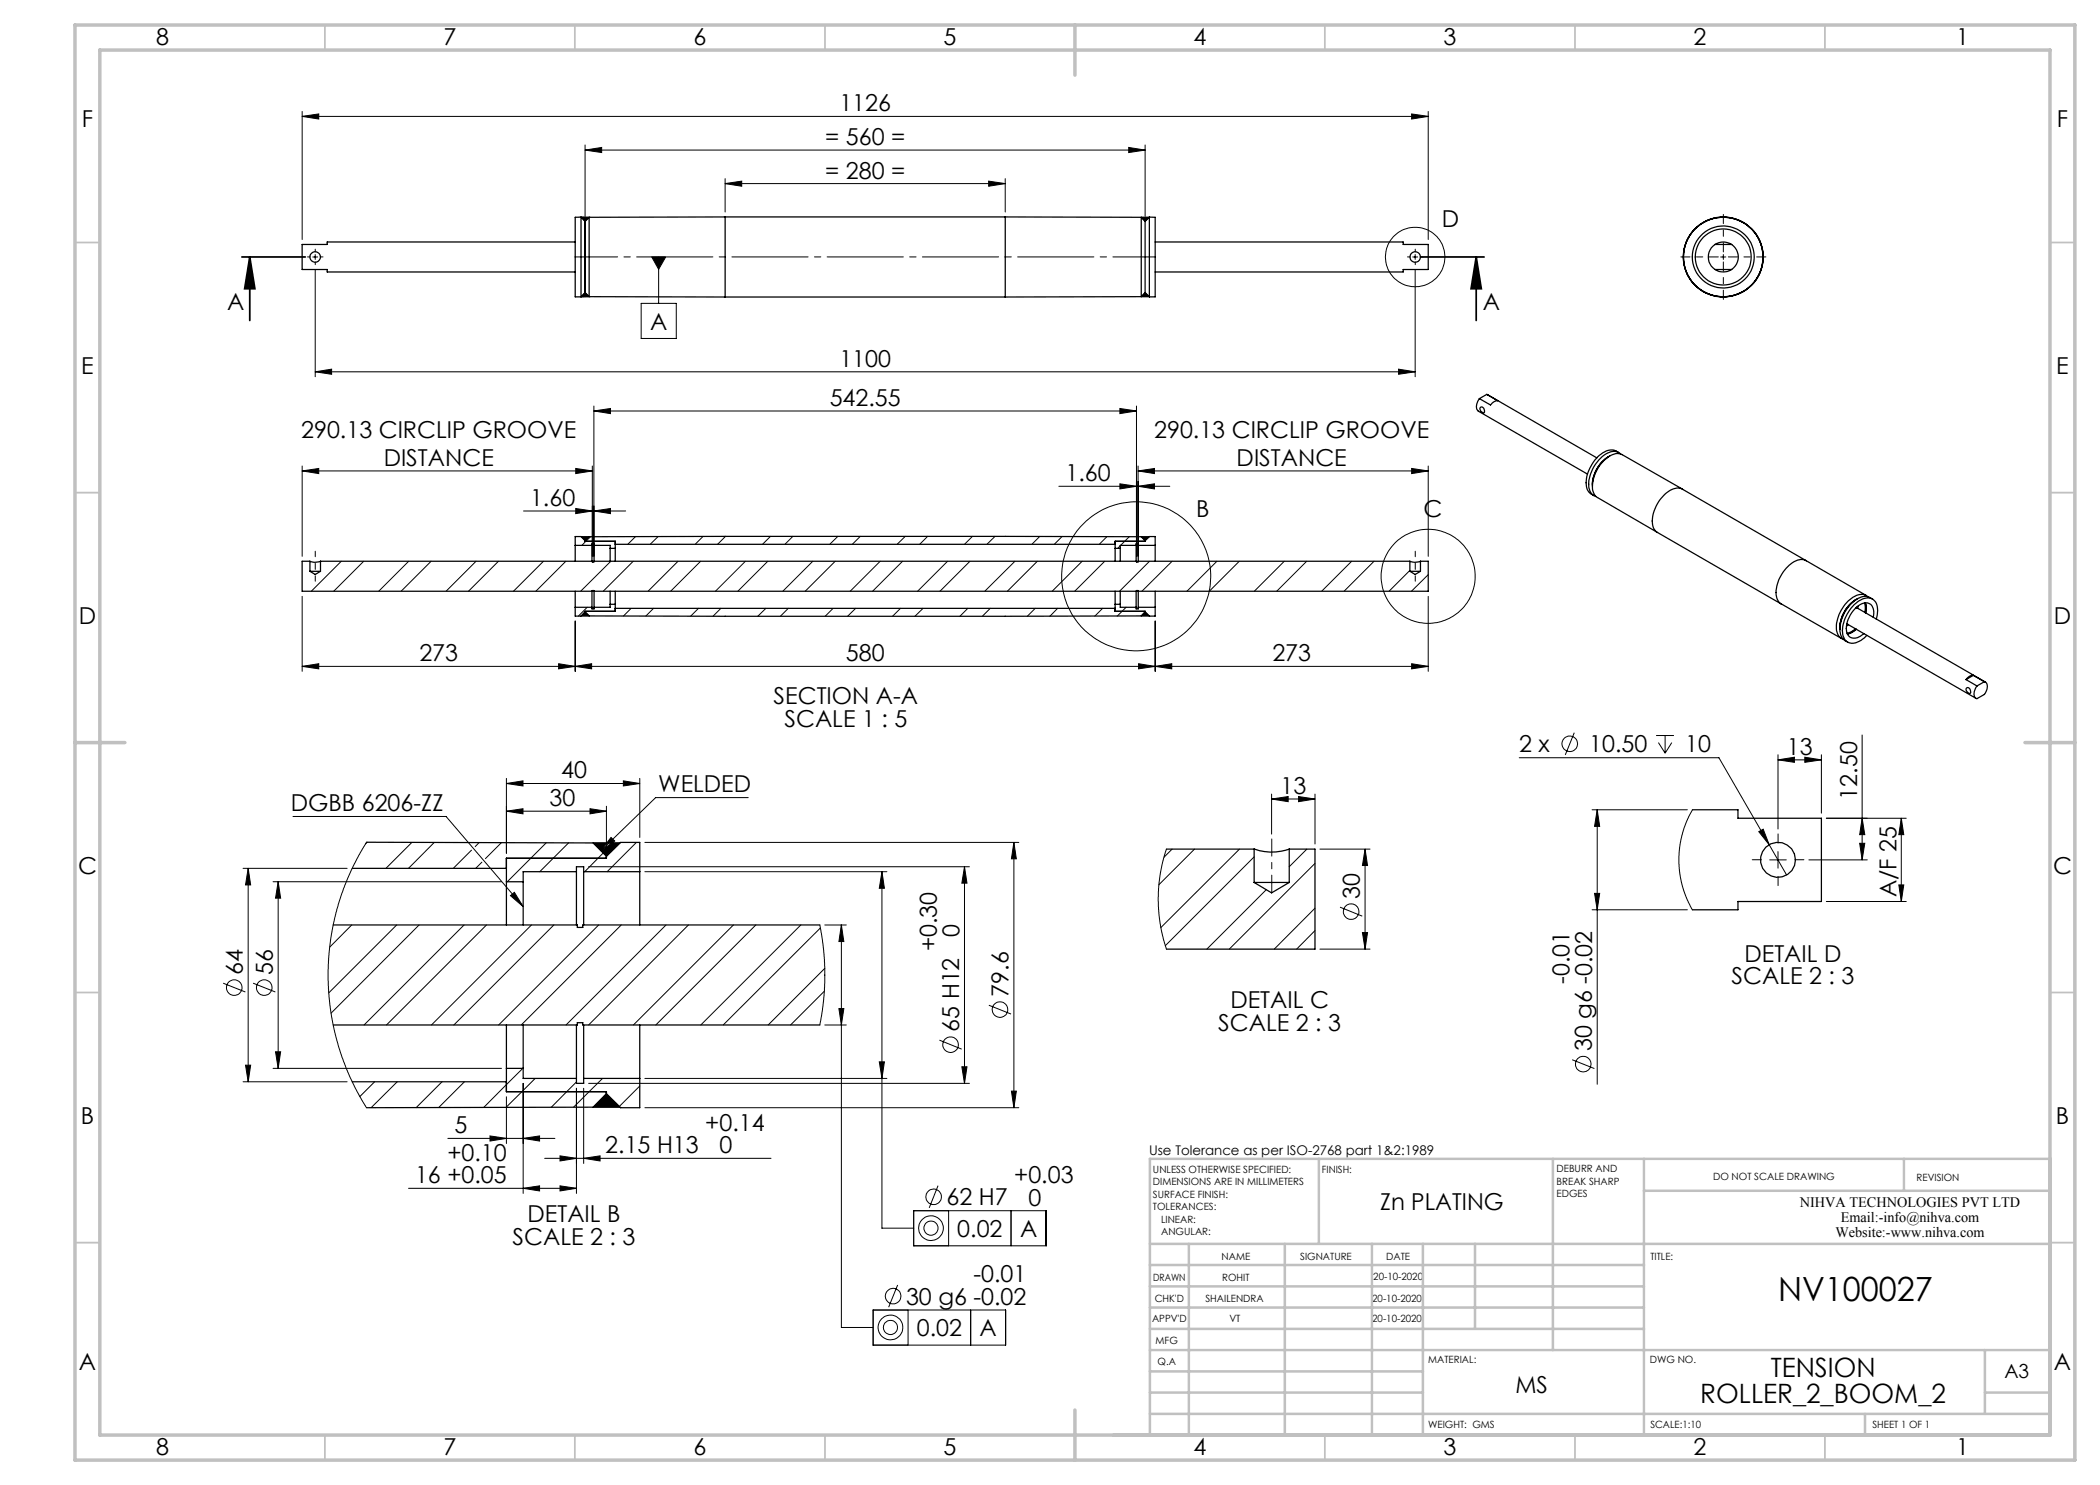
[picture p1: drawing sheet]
<svg xmlns="http://www.w3.org/2000/svg" width="420mm" height="297mm" viewBox="0 0 420 297" stroke-linecap="round" stroke-linejoin="round" font-family="sans-serif">
<g fill="none" stroke="#000" stroke-width=".2">
<path d="M60.4 23.3l3.3-.5v1zM60.4 22.3v25.6M60.4 23.3h225.2M117 30l3.3-.5v1zM117 29v14.3M117 30h112M145 36.7l3.3-.5v1zM145 35.7v6.7M145 36.7h56M197.7 36.2l3.3 .5-3.3 .5zM201 35.7v6.7M225.7 29.5l3.3 .5-3.3 .5z"/>
<path d="M229 29v14.3M282.3 22.8l3.3 .5-3.3 .5zM285.6 22.3v25.6M62.5 51.4h1M63 50.9v1M63 53.9v21.4M116.2 43.4l1.6 .1M116.2 43.4l1.6 .1-.8 .8zM117 58.5l.8 .8-1.6 .1zM117.8 59.3l-1.6 .1M130.4 51.4h2.7l-1.4 2.5zM131.7 51.4v9.3"/>
<path d="M228.2 43.5h1.6M228.2 59.3h1.6M228.2 43.5h1.6l-.8 .8zM229 58.5l.8 .8h-1.6zM282.5 51.4h1M283 50.9v1M283 53.9v21.4M344.1 51.4h1.1M344.7 50.9v1M63 74.4l3.3-.6v1.1zM63 74.4h220M128.2 60.7h7.1v7h-7.1z"/>
<path d="M279.7 73.8l3.3 .6-3.3 .5zM60.4 94.2l3.3-.5v1zM60.4 94.2h58.1M60.4 93.2v18.1M115.1 93.7l3.4 .5-3.4 .5zM118.5 93.2v18.1M118.8 82.2l3.3-.5v1zM118.8 81.2v30.1M118.8 82.2h108.5M211.8 97.3h22.2M224 81.7l3.3 .5-3.3 .5zM224 96.8l3.3 .5-3.3 .5z"/>
<path d="M227.3 81.2v30.1M227.6 94.2l3.3-.5v1zM227.6 97.3l3.3-.5v1zM227.6 93.2v18.1M227.6 94.2h58M282.3 93.7l3.3 .5-3.3 .5zM285.6 93.2v18.1M60.4 119.3v15M68.3 112.3l-6 5.9M72.7 112.3l-6 5.9M81.7 112.3l-6 5.9M86.2 112.3l-6 5.9"/>
<path d="M95.2 112.3l-6 5.9M99.7 112.3l-6 5.9M104.7 102.2h20.4M108.7 112.3l-6 5.9M113.2 112.3l-6 5.9M115.1 101.7l3.4 .5-3.4 .5zM116.2 107.3h1.6M116.2 107.3h1.6l-.8 .8zM118.1 107.3l-1.7 1.8M118.8 102.2l3.3-.5v1zM122.2 112.3l-6.1 5.9M126.6 112.3l-6 5.9"/>
<path d="M127.1 107.3l-1.5 1.6M131.6 107.3l-1.6 1.6M135.6 112.3l-6 5.9M140.1 112.3l-6 5.9M140.6 107.3l-1.6 1.6M145.1 107.3l-1.6 1.6M149.1 112.3l-6 5.9M153.6 112.3l-6 5.9M154.1 107.3l-1.6 1.6M158.6 107.3l-1.6 1.6M162.6 112.3l-6 5.9M167 112.3l-6 5.9"/>
<path d="M167.6 107.3l-1.7 1.6M172 107.3l-1.5 1.6M176 112.3l-6 5.9M180.5 112.3l-6 5.9M181 107.3l-1.6 1.6M185.5 107.3l-1.6 1.6M189.5 112.3l-6 5.9M194 112.3l-6 5.9M194.5 107.3l-1.6 1.6M199 107.3l-1.6 1.6M203 112.3l-6 5.9M207.5 112.3l-6 5.9"/>
<path d="M208 107.3l-1.6 1.6M212.4 107.3l-1.5 1.6M216.4 112.3l-6 5.9M220.9 112.3l-6 5.9M221.4 107.3l-1.5 1.6M224 109.2l-.5 .5M225.9 107.3l-1.8 1.8M228.2 107.3h1.6M228.2 107.3h1.6l-.8 .8zM229.9 112.3l-6 5.9M234.4 112.3l-6 5.9M243.4 112.3l-6 5.9"/>
<path d="M247.9 112.3l-6 5.9M256.9 112.3l-6 5.9M261.3 112.3l-6 5.9M270.3 112.3l-6 5.9M274.8 112.3l-6 5.9M282 114.1l-4.2 4.1M285.6 114.9l-3.3 3.3M285.6 119.3v15M60.4 133.3l3.3-.6v1.1zM60.4 133.3h225.2M111.7 132.7l3.3 .6-3.3 .5zM115 133.3l3.3-.6v1.1z"/>
<path d="M115 124.2v10.1M116.2 123.2h1.6M117 122.4l.8 .8h-1.6zM117.4 121.5l-1.7 1.7M126.2 121.7l-1.5 1.5M130.7 121.7l-1.5 1.5M139.7 121.7l-1.6 1.6M144.2 121.7l-1.6 1.6M153.2 121.7l-1.6 1.6M157.7 121.7l-1.6 1.6M166.6 121.7l-1.6 1.6M171.1 121.7l-1.6 1.6"/>
<path d="M180.1 121.7l-1.6 1.6M184.6 121.7l-1.6 1.6M193.6 121.7l-1.6 1.6M198 121.7l-1.5 1.6M207 121.7l-1.5 1.6M211.5 121.7l-1.5 1.6M220.5 121.7l-1.5 1.5M225.2 121.5l-1.8 1.7M227.7 132.7l3.3 .6-3.3 .5zM228.2 123.2h1.6M229 122.4l.8 .8h-1.6zM231 133.3l3.4-.6v1.1z"/>
<path d="M231 124.2v10.1M282.3 132.7l3.3 .6-3.3 .5zM101.3 156.7l3.3-.5v1zM101.3 155.7v15M101.3 156.7h26.7M124.7 156.2l3.3 .5-3.3 .5zM128 155.7v11.8M149.6 159.5h-18.5l-10.9 10.6M254.3 159.8l3.3-.5v1zM254.3 158.8v8M254.3 159.8h8.7M259.7 159.3l3.3 .5-3.3 .5z"/>
<path d="M263 158.8v10M303.8 151.5h40l13.5 23.5M314.9 146.5l-1.8 4.5M331.2 147.1h3.6M331.7 148.5l1.3 2.1M333 147.1v3.5M334.4 148.5l-1.4 2.1M355.6 152l3.3-.6v1.1zM355.6 151v14.8M355.6 152h8.7M361 151.4l3.3 .6-3.3 .5zM364.3 151v11.6"/>
<path d="M372.4 147v25M48.6 173.7h20.8M49.6 173.7v42.7M49.6 173.7l.5 3.3h-1zM54.6 176.4h45.7M55.6 176.4v37.3M55.6 176.4l.5 3.2h-1zM58.6 163.3h30.6l15.4 18M73.3 168.4l-1.5 2.7-1.5 2.9-1.5 3.6-1.2 3.4-.9 3.4-.6 3.3-.5 6.2 .1 3.2 .3 3.9 .5 3.5 .8 3.5 1.1 3.6 1.5 3.6 2 4 1.4 2.3M73.4 168.4l-.3 .4M82.4 168.5l-5.2 5.2M86.9 168.5l-5.2 5.2"/>
<path d="M94.3 170l-3.6 3.7M95.8 168.5l-.8 .8M96.4 172.4l-1.3 1.3M100.3 168.5l-3.2 3.2M101.3 162.2l3.3-.5v1.1zM101.3 162.2h20M102.1 179.1l.8-.6 1.7 2.8zM109.3 168.6l-7.8 7.8M113.7 168.6l-5.8 5.7M117.7 173.4h76.2M118 161.7l3.3 .5-3.3 .6zM118.6 168.6h5.4"/>
<path d="M118.6 168.6h5.4l-2.7 2.6zM120.6 170.6l-3.7 3.7M121.3 161.3v8.9M122.2 167.5l.7 .7-2.7 1.9zM127.3 168.5l-5.9 5.8M129 174.3h48.4M129 168.5h74.8M176.4 174.3l.5 3.4h-1zM176.4 174.3v71.3h6.3M192.9 173.4l.5 3.2h-1zM192.9 173.4v43.3M202.8 168.5l.5 3.3h-1z"/>
<path d="M202.8 168.5v53M233.3 169.8l-.6 1.9-.6 3-.5 4.7 .1 2.5 .3 2.6 .7 3.3 .6 2M234.4 169.8l-1.6 1.6M238.9 169.8l-7.1 7.1M247.9 169.8l-15.7 15.7M250.8 171.4l-17.7 17.7M253.3 177.9l-11.9 11.9M261.4 169.8l-3.6 3.6M263 172.7l-17.1 17.1M264 169.8h10M273 169.8v20M273 169.8l.5 3.3h-1z"/>
<path d="M318.4 162h19.1M318.9 178.7h1l-.5 3.3zM319.4 162l.5 3.3h-1zM319.4 162v54.8M338.5 162l-1 1.8-1 2.6-.5 2.6-.2 2.2 .1 2.9 .6 3.2 .9 2.6 1.1 2.1M351.8 166.3l.8-.5 1.2 3.1zM353.9 172h3.4M355.6 170.3v3.3M361.8 172h11.7M365.3 163.7h15.9M371.9 168.7h1.1l-.6 3.3zM372.4 163.7l.6 3.2h-1.1z"/>
<path d="M379.8 177h1l-.5 3.3zM380.3 163.7v16.6M380.3 163.7l.5 3.2h-1zM44.6 196.6l4.5 1.8M50.6 196.6l4.5 1.8M70.3 185l-4.4 4.4M79.3 185l-13.5 13.6M83.8 185l-17.6 17.6M92.8 185l-20 20M97.3 185l-20 20M106.3 185l-20 20M110.8 185l-20 20"/>
<path d="M119.7 185l-20 20M124.2 185l-20 20M133.2 185l-20 20M137.7 185l-20 20M146.7 185l-20 20M151.2 185l-20 20M160.2 185l-20 20M164 185l.6 3.9 .4 4.4-.2 5.8-.8 5.9M164.1 185.6l-19.5 19.4M164.9 198.3l-6.8 6.7M165 185h4.3M165 193.7l-11.4 11.3"/>
<path d="M168.3 185l.5 3.3h-1zM168.3 185v80.5h6.3M263 181.6l-8.2 8.2M263 186.1l-3.7 3.7M264 189.8h10M268 181.4l4.5 1.8M272.5 186.5h1l-.5 3.3zM318.4 182h19.1M365.3 180.3h15.9M48.6 216.4h20.8M49.1 213h1l-.5 3.4zM54.6 213.7h45.7"/>
<path d="M55.1 210.4h1l-.5 3.3zM74.9 216.4l-2.9 2.9M79.4 216.4l-5.2 5.1M88.4 216.4l-5.2 5.1M92.9 216.4l-5.2 5.1M101.3 219.4v9.3M104.6 213.7l-7.9 7.8M104.6 216.7v22M107 215.7l-5.8 5.8M115.3 217.7v21M115.3 216.4l-5.1 5.1M116.7 217.7v15"/>
<path d="M117.7 216.7h76.2M120.5 215.7l-5.8 5.7M121.3 218.8l2.7 2.6h-5.4zM128 217.2l-4.1 4.1M129 215.7h48.4M165 205h4.3M167.8 201.7h1l-.5 3.3zM175.9 212.4h1l-.5 3.3zM187.9 208l4.4 1.8M192.4 213.4h1l-.5 3.3zM197.8 201l4.4 1.8M202.3 218.2h1l-.5 3.3z"/>
<path d="M314.4 211.9l4.5 1.8M81.7 237.7h33.6M89.6 227.7h21.4M98 227.2l3.3 .5-3.3 .5zM104.6 227.7l3.3-.5v1zM104.6 237.7l3.3-.5v1zM108.9 231.7h45.3M112 231.2l3.3 .5-3.3 .5zM112 237.2l3.3 .5-3.3 .5zM116.7 231.7l3.3-.5v1zM118.6 221.4h5.4M129 221.5h74.8"/>
<path d="M187.6 237.1l-1.8 4.5M179.5 257l-1.8 4.4M182.7 242.1h26.5v7.1h-26.5zM189.7 242.1v7.1M202.2 242.1v7.1M174.6 262h26.5v7h-26.5zM181.6 262v7M194.1 262v7"/>
<circle cx="283" cy="51.4" r="5.9"/>
<circle cx="227.2" cy="115.3" r="14.9"/>
<circle cx="285.6" cy="115.3" r="9.4"/>
<circle cx="314" cy="148.8" r="1.55"/>
<circle cx="46.8" cy="197.5" r="1.55"/>
<circle cx="52.8" cy="197.5" r="1.55"/>
<circle cx="270.2" cy="182.3" r="1.55"/>
<circle cx="190.1" cy="209" r="1.56"/>
<circle cx="200" cy="201.9" r="1.56"/>
<circle cx="316.6" cy="212.8" r="1.55"/>
<circle cx="186.7" cy="239.4" r="1.56"/>
<circle cx="178.6" cy="259.2" r="1.56"/>
<circle cx="186.2" cy="245.6" r="1.42"/>
<circle cx="186.2" cy="245.6" r="2.47"/>
<circle cx="178.1" cy="265.5" r="1.41"/>
<circle cx="178.1" cy="265.5" r="2.47"/>
</g>
<path d="M48.4 51.4h12.7M50 51.4l1 6.3h-2.1zM50 51.4v12.7M284.1 51.4h12.7M295.2 51.4l1.1 6.3h-2.1zM295.2 51.4v12.7" fill="none" stroke="#000" stroke-width=".35"/>
<path d="M115 51.4h116" fill="none" stroke="#000" stroke-width=".2" stroke-dasharray="15.2 1.3 1.3 1.3" stroke-dashoffset="6.8"/>
<path d="M62 51.4h-.5M63 50.4v-.6M63 52.4v.5M64 51.4h.6M282 51.4h-.5M283 50.4v-.6M283 52.4v.5M284 51.4h.6M352.3 171.9h-1.9M355.6 168.6v-1.8M355.6 175.3v1.8M358.9 171.9h1.9" fill="none" stroke="#000" stroke-width=".2" stroke-dasharray="15.2 1.3 1.3 1.3"/>
<path d="M63 110.2v6M283 110.2v6" fill="none" stroke="#000" stroke-width=".2" stroke-dasharray="15.2 1.3 1.3 1.3" stroke-dashoffset="14.1"/>
<path d="M254.4 167.8v10.7" fill="none" stroke="#000" stroke-width=".2" stroke-dasharray="15.2 1.3 1.3 1.3" stroke-dashoffset="11.8"/>
<path d="M343.7 51.4h-7.5M344.7 50.4v-7.5M344.7 52.4v7.5M345.7 51.4h7.5" fill="none" stroke="#000" stroke-width=".2" stroke-dasharray="15.2 1.3 1.3 1.3" stroke-dashoffset="13.4"/>
<g fill="none" stroke="#c0c0c0" stroke-width=".35">
<path d="M65 5v5M115 5v5M165 5v5M265 5v5M315 5v5M365 5v5M15 48.5h5M410 48.5h5M15 98.5h5M410 98.5h5M15 198.5h5M410 198.5h5"/>
<path d="M15 248.5h5M410 248.5h5M65 287v5M115 287v5M165 287v5M265 287v5M315 287v5M365 287v5"/>
</g>
<g fill="none" stroke="#c0c0c0" stroke-width=".5">
<path d="M263.8 231.8v17M310.6 231.8v38.2M328.8 231.8v55.2M328.8 238.2h81.2M380.8 231.8v6.4M410 231.8h-180v55.2M230 248.8h180M230 257.3h98.8M230 253h98.8M237.8 248.8v38.2M257 248.8v38.2M274.4 248.8v38.2"/>
<path d="M284.6 248.8v38.2M295 248.8v17M230 265.8h98.8M230 261.5h98.8M230 278.5h54.6M230 274.3h54.6M230 270h180M397 278.5h13M397 270v12.8M230 282.8h180M373 282.8v4.2"/>
</g>
<path d="M15 5h400v287h-400zM20 10h390v277h-390zM215 5v10M15 148.5h10M405 148.5h10M215 282v10" fill="none" stroke="#c0c0c0" stroke-width=".7"/>
<g fill="#000">
<path d="M60.4 23.3l3.3-.5v1zM282.3 22.8l3.3 .5-3.3 .5zM63 74.4l3.3-.6v1.1zM279.7 73.8l3.3 .6-3.3 .5zM60.4 94.2l3.3-.5v1zM115.1 93.7l3.4 .5-3.4 .5zM176.4 174.3l.5 3.4h-1zM175.9 212.4h1l-.5 3.3zM168.3 185l.5 3.3h-1zM167.8 201.7h1l-.5 3.3zM98 227.2l3.3 .5-3.3 .5zM104.6 227.7l3.3-.5v1zM104.6 237.7l3.3-.5v1zM112 237.2l3.3 .5-3.3 .5zM101.3 162.2l3.3-.5v1.1zM118 161.7l3.3 .5-3.3 .6zM254.3 159.8l3.3-.5v1zM259.7 159.3l3.3 .5-3.3 .5zM355.6 152l3.3-.6v1.1zM361 151.4l3.3 .6-3.3 .5zM351.8 166.3l2 2.6-1.2-3.1z"/>
<path d="M225.7 29.5l3.3 .5-3.3 .5zM117 30l3.3-.5v1zM197.7 36.2l3.3 .5-3.3 .5zM145 36.7l3.3-.5v1zM118.8 102.2l3.3-.5v1zM115.1 101.7l3.4 .5-3.4 .5zM224 81.7l3.3 .5-3.3 .5zM118.8 82.2l3.3-.5v1zM282.3 93.7l3.3 .5-3.3 .5zM227.6 94.2l3.3-.5v1zM227.6 97.3l3.3-.5v1zM224 96.8l3.3 .5-3.3 .5z"/>
<path d="M130.4 51.4l1.3 2.5 1.4-2.5zM116.2 43.4l.8 .9 .8-.8zM117 58.5l.8 .8-1.6 .1zM228.2 43.5l.8 .8 .8-.8zM229 58.5l.8 .8h-1.6zM116.2 107.3l.8 .8 .8-.8zM117 122.4l.8 .8h-1.6zM228.2 107.3l.8 .8 .8-.8zM229 122.4l.8 .8h-1.6zM102.1 179.1l.8-.6 1.7 2.8zM122.2 167.5l.7 .7-2.7 1.9zM118.6 168.6l2.7 2.6 2.7-2.6zM121.3 218.8l2.7 2.6h-5.4z"/>
<path d="M295.2 51.4l1.1 6.3h-2.1zM50 51.4l1 6.3h-2.1z"/>
<path d="M60.4 133.3l3.3-.6v1.1zM111.7 132.7l3.3 .6-3.3 .5zM115 133.3l3.3-.6v1.1zM227.7 132.7l3.3 .6-3.3 .5zM231 133.3l3.4-.6v1.1zM282.3 132.7l3.3 .6-3.3 .5zM101.3 156.7l3.3-.5v1zM124.7 156.2l3.3 .5-3.3 .5z"/>
<path d="M55.6 176.4l.5 3.2h-1zM55.1 210.4h1l-.5 3.3zM49.6 173.7l.5 3.3h-1zM49.1 213h1l-.5 3.4zM380.3 163.7l.5 3.2h-1zM379.8 177h1l-.5 3.3zM319.4 162l.5 3.3h-1zM318.9 178.7h1l-.5 3.3z"/>
<path d="M202.8 168.5l.5 3.3h-1zM202.3 218.2h1l-.5 3.3z"/>
<path d="M371.9 168.7h1.1l-.6 3.3zM372.4 163.7l.6 3.2h-1.1z"/>
<path d="M272.5 186.5h1l-.5 3.3zM273 169.8l.5 3.3h-1z"/>
<path d="M192.4 213.4h1l-.5 3.3zM192.9 173.4l.5 3.2h-1z"/>
<path d="M116.7 231.7l3.3-.5v1zM112 231.2l3.3 .5-3.3 .5z"/>
</g>
<g fill="none" stroke="#000" stroke-width=".25">
<path d="M115 48.4h-49.6v.5h-5v5h5v.5h49.6M116.2 43.4v16M116.2 43.4l-1.2 .1v15.9h1.2M116.2 43.4l.8 .9M117 44.3v14.2M117 58.5l-.8 .9M117 58.5l.8 .8M117.8 43.5v15.8M117.8 59.3l27.2 .1M117.8 43.5l-.8 .8M145 43.4v16M145 59.4h56"/>
<path d="M201 43.4v16M201 43.4l27.2 .1M201 43.4l-83.2 .1M228.2 43.5v15.8M228.2 59.3l-27.2 .1M228.2 43.5l.8 .8M229 44.3v14.2M229 58.5l.9 .9M229 58.5l-.8 .8M229.9 43.4v16M229.9 43.4l1.1 .1v15.9h-1.1M229.9 43.4l-.9 .9"/>
<path d="M231 48.4h49.6v.5h5v5h-5v.5h-49.6M343 48.9a3 3 0 0 0 0 5M343 53.9a3 3 0 0 0 3.3 0M343 48.9a3 3 0 0 1 3.3 0M343 53.9h3.3M343 48.9h3.3M346.3 48.9a3 3 0 0 1 0 5M295.9 79.7a1.97 1.97 0 0 0-.2 2.5l21.8 12.6M297.4 78.9l2.1 1.2a1.78 1.78 0 0 0-1.4 .9l-2.2-1.3M297.4 78.9l22 12.7M297.4 78.9l-1.5 .8M296.2 81.4a.75 .75 0 0 1 .6 1.2 .76 .76 0 0 1-.6-1.2z"/>
<path d="M318.5 96.8v.4M321.6 91.4a7.1 7.1 0 0 0-3.1 5.4M321.9 91.2l-.3 .2M323.7 90.5a2.89 2.89 0 0 0-3.8 .5 7 7 0 0 0-2.4 6.9l.5 .7 .8 .5M324.1 90.8a2.11 2.11 0 0 0-2.7-.1 7.5 7.5 0 0 0-3.6 6.9 2.19 2.19 0 0 0 1.4 1.7M336.5 97.8l-12.1-6.9a3.3 3.3 0 0 0-3.6 1.2 7.2 7.2 0 0 0-2.2 6.2l.4 .8 .4 .4 12.1 7M62 112.3a2.73 2.73 0 0 0 2.1 0M62 114.3h2.1M62 112.3h-1.6v5.9h58.1v-.1h.3v.1M62 112.3v2M62 114.3l1 .6 1.1-.6M64.1 112.3h54.4v.1h.3v-.1"/>
<path d="M64.1 112.3v2M115 109.1v3.2M115 118.2v3.3M115 109.1h3.4M117 108.1l-.8-.8h-1.2v1.8M117 108.1v.2h6v1.4M117 108.1l.8-.8h83.2h27.2l.8 .8M118.4 109.1v3.2M118.4 118.2v3.3M118.4 109.1v-.3h.4v.3M118.8 112.3h108.5v.1h.3v-.1h54.4M118.8 109.1v3.2"/>
<path d="M118.8 118.2v3.3M118.8 109.1h3.2v.6M122 109.7v2.6M122 118.2v2.7M122 109.7h1M123 109.7v2.6M123 118.2v2.7M123 108.9h100M223 109.7v2.6M223 118.2v2.7M223 109.7h1M224 109.7v2.6"/>
<path d="M224 118.2v2.7M227.2 109.1v3.2M227.2 118.2v3.3M227.2 109.1v-.3h.4v.3M227.2 109.1h-3.2v.6M227.6 109.1v3.2M227.6 118.2v3.3M227.6 109.1h3.4M229 108.1l.9-.8h1.1v1.8M229 108.1v.2h-6v1.4M231 109.1v3.2M231 118.2v3.3"/>
<path d="M282 112.3a2.74 2.74 0 0 0 2.1 0M282 114.3h2.1M282 112.3v2M282 114.3l1 .6 1.1-.6M284.1 112.3h1.5v5.9h-58v-.1h-.3v.1h-108.5M284.1 112.3v2M331.5 106.5a3 3 0 0 1-.9-3.5 7.5 7.5 0 0 1 4.2-5.2l.9-.2 .8 .2 36.7 21.3M331.5 106.5l24.7 14.3M361.2 112.1a3 3 0 0 0-3.3 .9 7.1 7.1 0 0 0-2.5 6.6l.3 .8 .6 .4M371.2 119.9a6.9 6.9 0 0 0-3.2 6M371.5 119.7a7 7 0 0 0-3.5 5.7M373.6 119.3a2.49 2.49 0 0 0-3.3 .4 7.1 7.1 0 0 0-2.9 6.8l.4 .8 .9 .5"/>
<path d="M374.5 119.8a2.85 2.85 0 0 0-3.8 .6 7.7 7.7 0 0 0-2.7 5.4M115 121.5v1.7h1.2l.8-.8M115 121.5h3.4M117 122.4l.8 .8 27.2 .1 83.2-.1 .8-.8M118.4 121.5v.3h.4v-.3M122 120.9v.6h-3.2M122 120.9h1M123 120.9v1.4h-6v.1M123 121.7h100M223 120.9h1M223 120.9v1.4h6v.1M224 120.9v.6h3.2"/>
<path d="M227.2 121.5v.3h.4v-.3M227.6 121.5h3.4M231 121.5v1.7h-1.1l-.9-.8M356.3 120.8l12 6.9M368 125.8a2.41 2.41 0 0 0 1.5 2.6M369.4 124.7l25.8 15M369.4 124.8h.1M369.5 124.8l-.1 .1M369.7 124.9l-.4 .3M371.1 125.8l-1 .6-.7 .2M371.2 125.8l-1.5 .9M371.3 125.9l-1 .6-.8 .3"/>
<path d="M371.3 121.5h.1M371.3 121.4l.1 .2-.2-.1 25.9 14.9M371.6 121.2l-.1 .5M372.9 120.6l.2 .8-.1 1.1M373.1 120.6l.1 .6-.1 1.4M373.1 120.8v1.8M374.6 123.5a2.27 2.27 0 0 0-.9-2.9 3.3 3.3 0 0 0-3.3 1.8 4.4 4.4 0 0 0-.8 4.7 1.82 1.82 0 0 0 2.8-.1l.4-.3M375.2 123.8a3.8 3.8 0 0 0-.4-3.8 2.75 2.75 0 0 0-3.6 .6 7.2 7.2 0 0 0-2.6 6.6 2.02 2.02 0 0 0 3.2 1.1l1.6-1.2M393.2 135.9l2.2 1.3M393.3 137.7a.65 .65 0 0 1 .8 .2 .65 .65 0 0 1-.1 .8 .87 .87 0 0 1-.7-1zM394.7 135.1a1.67 1.67 0 0 0-1.5 .8M394.7 135.1l2.2 1.2"/>
<path d="M394.7 135.1l-1.5 .8M396.9 136.3a1.34 1.34 0 0 1 .3 2.1l-.3 .5-1.5 .8a1.32 1.32 0 0 1-.3-2l.3-.5M396.9 136.3l-1.5 .9M70.4 173.7h30.9M73.3 168.4l45.3 .2 2.7 2.6M101.3 176.4v8.6M101.3 176.4h3.3M104.6 176.4v8.6M115.3 174.3v10.7M115.3 174.3h-10.7v2.1M115.3 174.3v-.9h1.4v.9M116.7 174.3v10.7"/>
<path d="M116.7 174.3h11.3M121.3 171.2v.5h-20v4.7M121.3 171.3l2.8-2.8h3.9v5.8M128 174.3v10.7M233.3 169.8h17.5M250.8 169.8a10.5 10.5 0 0 0 7 0M250.8 176.5h7M250.8 169.8v6.7M250.8 176.5l3.5 2.1 3.5-2.1M257.8 169.8h5.2v20h-29.7M257.8 169.8v6.7M338.5 162h9.1v1.7h16.7v16.6h-16.7v1.7h-9.1"/>
<path d="M66.6 185h48.9v.5h1.1v-.5h47.4M66.6 205h48.9v-.5h1.1v.5h47.4M70.4 216.4h30.9M101.3 205v8.7M101.3 213.7v4.6h20v.5M101.3 213.7h3.3M104.6 205v8.7M104.6 213.7v2h10.7M115.3 205v10.7M115.3 215.7v1h1.4v-1M116.7 205v10.7M116.7 215.7h11.3"/>
<path d="M121.3 218.8l-2.7 2.6-45.3 .1M128 205v10.7M128 215.7v5.8h-3.9l-2.8-2.7"/>
<circle cx="63" cy="51.4" r="1.05"/>
<circle cx="283" cy="51.4" r="1.05"/>
<circle cx="344.6" cy="51.4" r="7.9"/>
<circle cx="344.7" cy="51.4" r="6.2"/>
<circle cx="344.7" cy="51.4" r="8"/>
<circle cx="344.7" cy="51.4" r="5.6"/>
<circle cx="355.6" cy="172" r="3.5"/>
</g>
<text font-size="6.7" x="355.6" y="260.3">NV100027</text>
<g font-size="5.3">
<text x="354.1" y="275.4">TENSION</text>
<text x="340.1" y="280.6">ROLLER_2_BOOM_2</text>
</g>
<g font-size="4.7">
<text x="31.2" y="9">8</text>
<text x="88.7" y="9">7</text>
<text x="138.7" y="9">6</text>
<text x="188.7" y="9">5</text>
<text x="238.7" y="9">4</text>
<text x="288.7" y="9">3</text>
<text x="338.7" y="9">2</text>
<text x="391.2" y="9">1</text>
<text x="167.9" y="22.3">1126</text>
<text x="16.4" y="25.5">F</text>
<text x="165" y="29">= 560 =</text>
<text x="411.4" y="25.5">F</text>
<text x="165" y="35.7">= 280 =</text>
<text x="288.4" y="45.5">D</text>
<text x="45.5" y="62">A</text>
<text x="130" y="65.9">A</text>
<text x="296.6" y="62">A</text>
<text x="16.3" y="74.7">E</text>
<text x="167.9" y="73.3">1100</text>
<text x="411.3" y="74.7">E</text>
<text x="165.9" y="81.2">542.55</text>
<text x="60.2" y="87.6">290.13 CIRCLIP GROOVE</text>
<text x="230.8" y="87.6">290.13 CIRCLIP GROOVE</text>
<text x="76.7" y="93.2">DISTANCE</text>
<text x="247.3" y="93.2">DISTANCE</text>
<text x="106" y="101.2">1.60</text>
<text x="213.1" y="96.2">1.60</text>
<text x="239.3" y="103.4">B</text>
<text x="284.7" y="103.5">C</text>
<text x="15.8" y="124.7">D</text>
<text x="410.8" y="124.7">D</text>
<text x="83.9" y="132.2">273</text>
<text x="169.2" y="132.2">580</text>
<text x="254.5" y="132.2">273</text>
<text x="154.7" y="140.8">SECTION A-A</text>
<text x="156.9" y="145.4">SCALE 1 : 5</text>
<text x="112.2" y="155.7">40</text>
<text x="303.8" y="150.5">2 x</text>
<text x="317.8" y="150.4">10.50</text>
<text x="337.1" y="150.4">10</text>
<text x="357.4" y="150.9">13</text>
<text x="109.9" y="161.2">30</text>
<text x="131.7" y="158.5">WELDED</text>
<text x="256.1" y="158.8">13</text>
<text x="371.4" y="159.9" transform="rotate(-90 371.4 159.9)">12.50</text>
<text x="58.2" y="162.3">DGBB 6206-ZZ</text>
<text x="15.6" y="174.7">C</text>
<text x="272" y="179.7" transform="rotate(-90 272 179.7)">30</text>
<text x="379.3" y="179.4" transform="rotate(-90 379.3 179.4)">A/F 25</text>
<text x="410.6" y="174.7">C</text>
<text x="187.4" y="190.2" transform="rotate(-90 187.4 190.2)">+0.30</text>
<text x="191.9" y="187.4" transform="rotate(-90 191.9 187.4)">0</text>
<text x="48.6" y="194.9" transform="rotate(-90 48.6 194.9)">64</text>
<text x="54.6" y="194.9" transform="rotate(-90 54.6 194.9)">56</text>
<text x="313.9" y="196.8" transform="rotate(-90 313.9 196.8)">-0.01</text>
<text x="346.3" y="196.9">SCALE 2 : 3</text>
<text x="348.9" y="192.4">DETAIL D</text>
<text x="201.7" y="199.3" transform="rotate(-90 201.7 199.3)">79.6</text>
<text x="246.1" y="201.7">DETAIL C</text>
<text x="191.8" y="206.4" transform="rotate(-90 191.8 206.4)">65 H12</text>
<text x="243.7" y="206.2">SCALE 2 : 3</text>
<text x="318.4" y="210.2" transform="rotate(-90 318.4 210.2)">30 g6 -0.02</text>
<text x="16.2" y="224.7">B</text>
<text x="90.9" y="226.7">5</text>
<text x="141.1" y="226.1">+0.14</text>
<text x="411.2" y="224.7">B</text>
<text x="89.5" y="232.1">+0.10</text>
<text x="121.1" y="230.6">2.15 H13</text>
<text x="143.9" y="230.6">0</text>
<text x="83" y="236.6">16 +0.05</text>
<text x="202.8" y="236.6">+0.03</text>
<text x="105.5" y="244.5">DETAIL B</text>
<text x="189.3" y="241.1">62 H7</text>
<text x="205.7" y="241.1">0</text>
<text x="276" y="242.1">Zn PLATING</text>
<text x="102.5" y="249">SCALE 2 : 3</text>
<text x="191.5" y="247.4">0.02</text>
<text x="204" y="247.4">A</text>
<text x="194.7" y="256.5">-0.01</text>
<text x="181.2" y="260.9">30 g6 -0.02</text>
<text x="183.4" y="267.3">0.02</text>
<text x="195.9" y="267.3">A</text>
<text x="15.8" y="274">A</text>
<text x="410.8" y="274">A</text>
<text x="303.1" y="278.5">MS</text>
<text x="31.2" y="291">8</text>
<text x="88.7" y="291">7</text>
<text x="138.7" y="291">6</text>
<text x="188.7" y="291">5</text>
<text x="238.7" y="291">4</text>
<text x="288.7" y="291">3</text>
<text x="338.7" y="291">2</text>
<text x="391.2" y="291">1</text>
</g>
<text font-size="3.9" x="400.9" y="275.5">A3</text>
<g font-size="2.9">
<text x="360" y="241.3">NIHVA TECHNOLOGIES PVT LTD</text>
<text x="368.2" y="244.3">Email:-info@nihva.com</text>
<text x="367.1" y="247.3">Website:-www.nihva.com</text>
</g>
<text font-size="2.7" x="229.8" y="231.1">Use Tolerance as per ISO-2768 part 1&amp;2:1989</text>
<g font-size="2">
<text x="230.6" y="234.6">UNLESS OTHERWISE SPECIFIED:</text>
<text x="230.6" y="237.1">DIMENSIONS ARE IN MILLIMETERS</text>
<text x="230.6" y="239.6">SURFACE FINISH:</text>
<text x="264.4" y="234.6">FINISH:</text>
<text x="311.3" y="234.5">DEBURR AND</text>
<text x="311.3" y="237">BREAK SHARP</text>
<text x="311.3" y="239.5">EDGES</text>
<text x="342.6" y="236">DO NOT SCALE DRAWING</text>
<text x="383.3" y="236.2">REVISION</text>
<text x="230.6" y="242.1">TOLERANCES:</text>
<text x="232.2" y="244.6">LINEAR:</text>
<text x="232.2" y="247.1">ANGULAR:</text>
<text x="244.3" y="252">NAME</text>
<text x="260" y="251.9">SIGNATURE</text>
<text x="277.2" y="251.9">DATE</text>
<text x="330.1" y="251.9">TITLE:</text>
<text x="230.6" y="256.1">DRAWN</text>
<text x="244.4" y="256.1">ROHIT</text>
<text x="274.7" y="255.9">20-10-2020</text>
<text x="230.9" y="260.3">CHK'D</text>
<text x="241.1" y="260.3">SHAILENDRA</text>
<text x="274.4" y="260.3">20-10-2020</text>
<text x="230.4" y="264.4">APPV'D</text>
<text x="231.1" y="268.8">MFG</text>
<text x="245.9" y="264.4">VT</text>
<text x="274.4" y="264.4">20-10-2020</text>
<text x="231.5" y="273">Q.A</text>
<text x="285.6" y="272.5">MATERIAL:</text>
<text x="330" y="272.5">DWG NO.</text>
<text x="285.6" y="285.5">WEIGHT: GMS</text>
<text x="330.1" y="285.6">SCALE:1:10</text>
<text x="374.5" y="285.6">SHEET 1 OF 1</text>
</g>
</svg>
